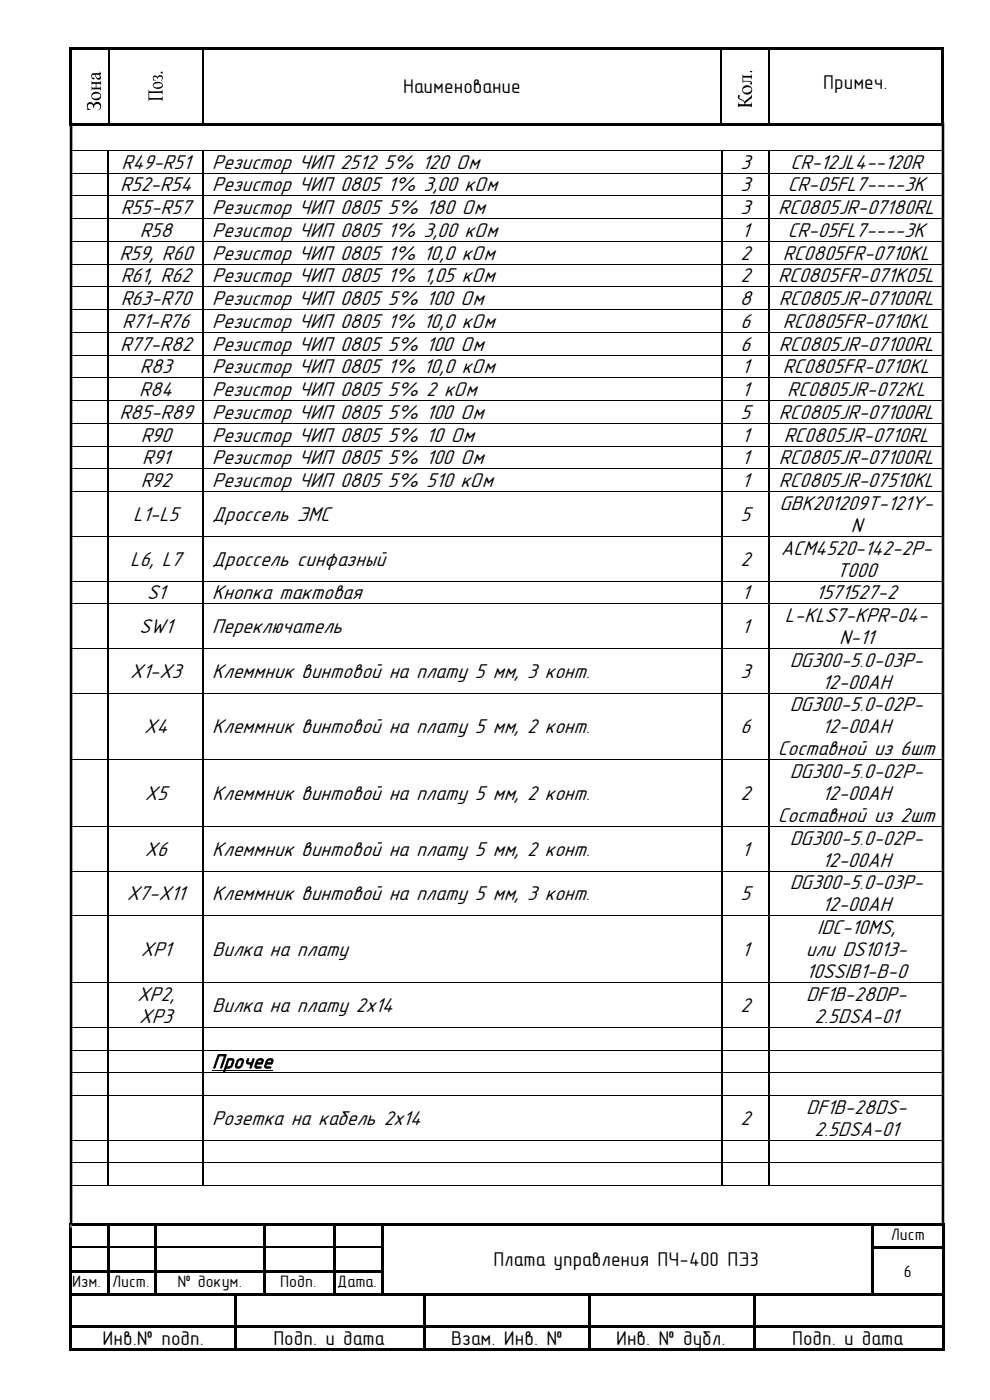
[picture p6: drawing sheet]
<svg xmlns="http://www.w3.org/2000/svg" width="210mm" height="297mm" viewBox="0 0 210 297" stroke-linecap="round" stroke-linejoin="round" font-family="sans-serif">
<g fill="#000">
<path d="M14.8 10h.5v.5h-.5zM14.8 10.5h.5v15.7h-.5zM15.3 10h7.6v.5h-7.6zM19.4 17.2l.2 .2h.3h1.3l.2-.2v.9l-.2-.3h-.8v.8h.8l.2-.3v.9l-.2-.2-.3-.1-1.3 .1-.2 .2v-.9l.2 .3h.7v-.8h-.7l-.2 .3zM22.9 10.5h.3zM22.9 10h.5v.5h-.5zM23.4 10h19.5v.5h-19.5zM31.5 19l.2 .3 .3 .1h2.2l.3-.4v1.1l-.3-.4h-2.5v1.1h2.5l.3-.3v1l-.2-.3-.4-.1h-2.1l-.3 .4zM32.5 16.2a.5 .5 0 0 1 .9 .2 .6 .6 0 0 1 1-.3 .6 .6 0 0 1-.3 1 .46 .46 0 0 0 .1-.8 .46 .46 0 0 0-.7 .4h-.2a.38 .38 0 0 0-.3-.4 .38 .38 0 0 0-.4 .4 .38 .38 0 0 0 .5 .3l-.6 .1zM42.9 10.5h.2zM42.9 10h.5v.5h-.5zM43.4 10h109.5v.5h-109.5z"/>
<path d="M152.9 10.5h.3zM152.9 10h.5v.5h-.5zM153.4 10h9.5v.5h-9.5zM157.5 15.8l.2 .3h.3h1.3l.2-.3v1l-.3-.3h-1.6v.7h1.1a.53 .53 0 0 1 .7 .1 .53 .53 0 0 1 0 .6 .25 .25 0 0 1-.3-.1 .25 .25 0 0 1 .2-.3l-1.2-.2a.33 .33 0 0 0-.4 0 .33 .33 0 0 0-.1 .3zM159.1 15.1h.4a.21 .21 0 0 1-.2 .3 .21 .21 0 0 1-.2-.3zM162.9 10.5h.3zM162.9 10h.5v.5h-.5zM163.4 10h36.4v.5h-36.4zM199.8 10h.5v.5h-.5zM199.8 10.5h.5v15.7h-.5zM14.8 26.2h.5v.5h-.5zM14.9 31.8h.2v.2h-.2z"/>
<path d="M14.9 36.7h.2v.1h-.2zM15.3 26.2h7.6v.5h-7.6zM18.6 21.9a.74 .74 0 0 1 1.3 .3 .86 .86 0 0 1 1.2-.5 .86 .86 0 0 1 .2 1.4l-.5 .3a.68 .68 0 0 0 .5-.9 .68 .68 0 0 0-.9-.4 .68 .68 0 0 0-.5 .8h-.1a.62 .62 0 0 0-.6-.9 .62 .62 0 0 0-.4 1l.5 .3h-.9l.1-.1a1.37 1.37 0 0 1 .1-1.3zM22.8 31.8h.2v.2h-.2zM22.8 36.7h.4v.1h-.4zM22.9 26.2h.5v.5h-.5zM23.4 26.2h19.5v.5h-19.5zM42.9 26.2h.5v.5h-.5zM42.9 31.8h.2v.2h-.2zM42.9 36.7h.4v.1h-.4zM43.4 26.2h109.5v.5h-109.5zM152.9 26.2h.5v.5h-.5z"/>
<path d="M153 31.8h.2v.2h-.2zM153 36.7h.3v.1h-.3zM153.4 26.2h9.5v.5h-9.5zM156.6 20.2a.28 .28 0 0 1 .4 .1 .28 .28 0 0 1-.2 .4l.1 .2 .7 .3 .4 .4 1.3-1.2 .1-.4 .1 .8a2.83 2.83 0 0 0-1.4 1.2l.9 .1a.35 .35 0 0 0 .3-.1 .35 .35 0 0 0 .1-.3l.1 1-.5-.1h-2.1l-.4 .1 .1-1a.35 .35 0 0 0 .1 .3 .35 .35 0 0 0 .4 .1h.8v-.3l-.4-.4-.8-.4-.2-.4zM162.9 31.8h.1v.2h-.1zM162.9 36.7h.3v.1h-.3zM162.9 26.2h.5v.5h-.5zM163.4 26.2h36.4v.5h-36.4zM199.8 26.2h.5v.5h-.5zM200.2 31.8h.1v.2h-.1zM200.2 36.7h.1v.1h-.1zM14.9 41.5h.2v.2h-.2z"/>
<path d="M14.9 46.3h.2v.2h-.2zM14.9 51.1h.2v.2h-.2zM14.9 56h.2v.1h-.2zM22.8 41.5h.4v.2h-.4zM22.8 46.3h.4v.2h-.4zM22.8 51.1h.4v.2h-.4zM22.8 56h.4v.1h-.4zM42.9 41.5h.4v.2h-.4zM42.9 46.3h.4v.2h-.4zM42.9 51.1h.4v.2h-.4zM42.9 56h.4v.1h-.4zM153 41.5h.3v.2h-.3z"/>
<path d="M153 46.3h.3v.2h-.3zM153 51.1h.3v.2h-.3zM153 56h.3v.1h-.3zM162.9 41.5h.3v.2h-.3zM162.9 46.3h.3v.2h-.3zM162.9 51.1h.3v.2h-.3zM162.9 56h.3v.1h-.3zM200.2 41.5h.1v.2h-.1zM200.2 46.3h.1v.2h-.1zM200.2 51.1h.1v.2h-.1zM200.2 56h.1v.1h-.1zM14.9 60.8h.2v.2h-.2z"/>
<path d="M14.9 65.6h.2v.2h-.2zM14.9 70.4h.2v.2h-.2zM14.9 75.3h.2v.1h-.2zM22.8 60.8h.4v.2h-.4zM22.8 65.6h.4v.2h-.4zM22.8 70.4h.4v.2h-.4zM22.8 75.3h.4v.1h-.4zM42.9 60.8h.4v.2h-.4zM42.9 65.6h.4v.2h-.4zM42.9 70.4h.4v.2h-.4zM42.9 75.3h.4v.1h-.4zM153 60.8h.3v.2h-.3z"/>
<path d="M153 65.6h.3v.2h-.3zM153 70.4h.3v.2h-.3zM153 75.3h.3v.1h-.3zM162.9 60.8h.3v.2h-.3zM162.9 65.6h.3v.2h-.3zM162.9 70.4h.3v.2h-.3zM162.9 75.3h.3v.1h-.3zM200.2 60.8h.1v.2h-.1zM200.2 65.6h.1v.2h-.1zM200.2 70.4h.1v.2h-.1zM200.2 75.3h.1v.1h-.1zM14.9 80.1h.2v.2h-.2z"/>
<path d="M14.9 84.9h.2v.2h-.2zM14.9 89.7h.2v.2h-.2zM14.9 94.6h.2v.1h-.2zM14.9 99.4h.2v.2h-.2zM22.8 80.1h.4v.2h-.4zM22.8 84.9h.4v.2h-.4zM22.8 89.7h.4v.2h-.4zM22.8 94.6h.4v.1h-.4zM22.8 99.4h.4v.2h-.4zM42.9 80.1h.4v.2h-.4zM42.9 84.9h.4v.2h-.4zM42.9 89.7h.4v.2h-.4z"/>
<path d="M42.9 94.6h.4v.1h-.4zM42.9 99.4h.4v.2h-.4zM153 80.1h.3v.2h-.3zM153 84.9h.3v.2h-.3zM153 89.7h.3v.2h-.3zM153 94.6h.3v.1h-.3zM153 99.4h.3v.2h-.3zM162.9 80.1h.3v.2h-.3zM162.9 84.9h.3v.2h-.3zM162.9 89.7h.3v.2h-.3zM162.9 94.6h.3v.1h-.3zM162.9 99.4h.3v.2h-.3z"/>
<path d="M200.2 80.1h.1v.2h-.1zM200.2 84.9h.1v.2h-.1zM200.2 89.7h.1v.2h-.1zM200.2 94.6h.1v.1h-.1zM200.2 99.4h.1v.2h-.1zM14.9 104.2h.2v.2h-.2zM14.9 113.7h.2v.2h-.2zM22.8 104.2h.4v.2h-.4zM22.8 113.7h.4v.2h-.4zM42.9 104.2h.4v.2h-.4zM42.9 113.7h.4v.2h-.4zM153 104.2h.3v.2h-.3z"/>
<path d="M153 113.7h.3v.2h-.3zM162.9 104.2h.3v.2h-.3zM162.9 113.7h.3v.2h-.3zM200.2 104.2h.1v.2h-.1zM200.2 113.7h.1v.2h-.1zM14.9 123.2h.2v.2h-.2zM14.9 128h.2v.2h-.2zM14.9 137.5h.2v.2h-.2zM22.8 123.2h.4v.2h-.4zM22.8 128h.4v.2h-.4zM22.8 137.5h.4v.2h-.4zM42.9 123.2h.4v.2h-.4z"/>
<path d="M42.9 128h.4v.2h-.4zM42.9 137.5h.4v.2h-.4zM153 123.2h.3v.2h-.3zM153 128h.3v.2h-.3zM153 137.5h.3v.2h-.3zM162.9 123.2h.3v.2h-.3zM162.9 128h.3v.2h-.3zM162.9 137.5h.3v.2h-.3zM200.2 123.2h.1v.2h-.1zM200.2 128h.1v.2h-.1zM200.2 137.5h.1v.2h-.1zM14.9 147h.2v.2h-.2z"/>
<path d="M22.8 147h.4v.2h-.4zM42.9 147h.4v.2h-.4zM153 147h.3v.2h-.3zM162.9 147h.3v.2h-.3zM200.2 147h.1v.2h-.1zM14.9 161.1h.2v.2h-.2zM14.9 175.3h.2v.1h-.2zM22.8 161.1h.4v.2h-.4zM22.8 175.3h.4v.1h-.4zM42.9 161.1h.4v.2h-.4zM42.9 175.3h.4v.1h-.4zM153 161.1h.3v.2h-.3z"/>
<path d="M153 175.3h.3v.1h-.3zM162.9 161.1h.3v.2h-.3zM162.9 175.3h.3v.1h-.3zM200.2 161.1h.1v.2h-.1zM200.2 175.3h.1v.1h-.1zM14.9 184.7h.2v.2h-.2zM14.9 194.2h.2v.2h-.2zM22.8 184.7h.4v.2h-.4zM22.8 194.2h.4v.2h-.4zM42.9 184.7h.4v.2h-.4zM42.9 194.2h.4v.2h-.4zM153 184.7h.3v.2h-.3z"/>
<path d="M153 194.2h.3v.2h-.3zM162.9 184.7h.3v.2h-.3zM162.9 194.2h.3v.2h-.3zM200.2 184.7h.1v.2h-.1zM200.2 194.2h.1v.2h-.1zM14.9 208.4h.2v.1h-.2zM14.9 217.8h.2v.2h-.2zM22.8 208.4h.4v.1h-.4zM22.8 217.8h.4v.2h-.4zM42.9 208.4h.4v.1h-.4zM42.9 217.8h.4v.2h-.4zM153 208.4h.3v.1h-.3z"/>
<path d="M153 217.8h.3v.2h-.3zM162.9 208.4h.3v.1h-.3zM162.9 217.8h.3v.2h-.3zM200.2 208.4h.1v.1h-.1zM200.2 217.8h.1v.2h-.1zM14.9 222.7h.2v.1h-.2zM14.9 227.5h.2v.2h-.2zM14.9 232.3h.2v.2h-.2zM22.8 222.7h.4v.1h-.4zM22.8 227.5h.4v.2h-.4zM22.8 232.3h.4v.2h-.4zM42.9 222.7h.4v.1h-.4z"/>
<path d="M42.9 227.5h.4v.2h-.4zM42.9 232.3h.4v.2h-.4zM153 222.7h.3v.1h-.3zM153 227.5h.3v.2h-.3zM153 232.3h.3v.2h-.3zM162.9 222.7h.3v.1h-.3zM162.9 227.5h.3v.2h-.3zM162.9 232.3h.3v.2h-.3zM200.2 222.7h.1v.1h-.1zM200.2 227.5h.1v.2h-.1zM200.2 232.3h.1v.2h-.1zM14.8 259.5h.5v.5h-.5z"/>
<path d="M14.9 241.8h.2v.2h-.2zM14.9 246.6h.2v.2h-.2zM14.9 251.5h.2v.1h-.2zM15.3 259.5h7.5v.5h-7.5zM22.8 260h.5zM22.8 259.5h.5v.5h-.5zM22.8 241.8h.4v.2h-.4zM22.8 246.6h.4v.2h-.4zM22.8 251.5h.2v.1h-.2zM23.3 259.5h9.5v.5h-9.5zM32.8 260h.5zM32.8 259.5h.5v.5h-.5z"/>
<path d="M33.3 259.5h22.5v.5h-22.5zM42.9 241.8h.4v.2h-.4zM42.9 246.6h.4v.2h-.4zM42.9 251.5h.2v.1h-.2zM55.8 260h.5zM55.8 259.5h.5v.5h-.5zM56.3 259.5h14.5v.5h-14.5zM70.8 260h.5zM70.8 259.5h.5v.5h-.5zM71.3 259.5h9.5v.5h-9.5zM80.8 260h.5zM80.8 259.5h.5v.5h-.5z"/>
<path d="M81.3 259.5h103.5v.5h-103.5zM153 241.8h.3v.2h-.3zM153 246.6h.3v.2h-.3zM153 251.5h.2v.1h-.2zM162.9 241.8h.3v.2h-.3zM162.9 246.6h.3v.2h-.3zM162.9 251.5h.1v.1h-.1zM184.8 260h.5zM184.8 259.5h.5v.5h-.5zM185.3 259.5h14.6v.5h-14.6zM199.9 259.5h.5v.5h-.5zM200.2 241.8h.1v.2h-.1z"/>
<path d="M200.2 246.6h.1v.2h-.1zM200.2 251.5h.1v.1h-.1zM14.8 260h.5v4.5h-.5zM14.8 264.5h.5v.5h-.5zM14.8 265h.5v4.4h-.5zM14.8 269.4h.5v.6h-.5zM14.8 270h.5v4.4h-.5zM14.8 274.4h.5v.6h-.5zM14.8 275h.5v6.1h-.5zM15.3 269.4h7.5v.5h-7.5zM15.3 274.4h7.5v.5h-7.5zM22.8 260h.5v4.5h-.5z"/>
<path d="M22.8 264.5h.5v.5h-.5zM22.8 265h.5v4.4h-.5zM22.8 269.4h.5v.6h-.5zM22.8 270h.5v4.4h-.5zM22.8 274.4h.5v.5h-.5zM23.3 269.4h9.5v.5h-9.5zM23.3 274.4h9.5v.5h-9.5zM32.8 260h.5v4.5h-.5zM32.8 264.5h.5v.5h-.5zM32.8 265h.5v4.4h-.5zM32.8 269.4h.5v.6h-.5zM32.8 270h.5v4.4h-.5z"/>
<path d="M32.8 274.4h.5v.5h-.5zM33.3 269.4h22.5v.5h-22.5zM33.3 274.4h16.5v.5h-16.5zM49.8 274.9l.5 .1zM49.8 274.4h.5v.5h-.5zM49.8 275h.5v6.1h-.5zM50.3 274.4h5.5v.5h-5.5zM55.8 260h.5v4.5h-.5zM55.8 264.5h.5v.5h-.5zM55.8 265h.5v4.4h-.5zM55.8 269.4h.5v.6h-.5zM55.8 270h.5v4.4h-.5z"/>
<path d="M55.8 274.4h.5v.5h-.5zM56.3 269.4h14.5v.5h-14.5zM56.3 274.4h14.5v.5h-14.5zM70.8 260h.5v4.5h-.5zM70.8 264.5h.5v.5h-.5zM70.8 265h.5v4.4h-.5zM70.8 269.4h.5v.6h-.5zM70.8 270h.5v4.4h-.5zM70.8 274.4h.5v.5h-.5zM71.3 269.4h9.5v.5h-9.5zM71.3 274.4h9.5v.5h-9.5zM80.8 260h.5v4.5h-.5z"/>
<path d="M80.8 264.5h.5v.5h-.5zM80.8 265h.5v4.4h-.5zM80.8 269.4h.5v.6h-.5zM80.8 270h.5v4.4h-.5zM80.8 274.4h.5v.5h-.5zM81.3 274.4h8.5v.5h-8.5zM89.8 274.9l.5 .1zM89.8 274.4h.5v.5h-.5zM89.8 275h.5v6.1h-.5zM90.3 274.4h34.5v.5h-34.5zM124.8 274.9l.5 .1zM124.8 274.4h.5v.5h-.5z"/>
<path d="M124.8 275h.5v6.1h-.5zM125.3 274.4h34.5v.5h-34.5zM159.8 274.9l.5 .1zM159.8 274.4h.5v.5h-.5zM159.8 275h.5v6.1h-.5zM160.3 274.4h24.5v.5h-24.5zM184.8 260h.5v4.5h-.5zM184.8 264.5h.5v.5h-.5zM184.8 265h.5v4.4h-.5zM184.8 269.4h.5v.6h-.5zM184.8 270h.5v4.4h-.5zM184.8 274.4h.5v.5h-.5z"/>
<path d="M185.3 264.5h14.6v.5h-14.6zM185.3 274.4h14.6v.5h-14.6zM199.9 260h.5v4.5h-.5zM199.9 264.5h.5v.5h-.5zM199.9 265h.5v4.4h-.5zM199.9 269.4h.5v.6h-.5zM199.9 270h.5v4.4h-.5zM199.9 274.4h.5v.6h-.5zM199.9 275h.5v6.1h-.5zM14.8 281.1h.5v.5h-.5zM14.8 281.6h.5v4.4h-.5zM14.8 286h.5v.6h-.5z"/>
<path d="M15.3 281.1h34.5v.5h-34.5zM15.3 286h34.5v.6h-34.5zM49.8 281.1h.5v.5h-.5zM49.8 281.6h.5v4.4h-.5zM49.8 286h.5v.6h-.5zM50.3 281.1h39.5v.5h-39.5zM50.3 286h39.5v.6h-39.5zM89.8 281.1h.5v.5h-.5zM89.8 281.6h.5v4.4h-.5zM89.8 286h.5v.6h-.5zM90.3 281.1h34.5v.5h-34.5zM90.3 286h34.5v.6h-34.5z"/>
<path d="M124.8 281.1h.5v.5h-.5zM124.8 281.6h.5v4.4h-.5zM124.8 286h.5v.6h-.5zM125.3 281.1h34.5v.5h-34.5zM125.3 286h34.5v.6h-34.5zM159.8 281.1h.5v.5h-.5zM159.8 281.6h.5v4.4h-.5zM159.8 286h.5v.6h-.5zM160.3 281.1h39.6v.5h-39.6zM160.3 286h39.6v.6h-39.6zM199.9 281.1h.5v.5h-.5zM199.9 281.6h.5v4.4h-.5z"/>
<path d="M199.9 286h.5v.6h-.5z"/>
<path d="M19.5 15.6l1.6-.1-.1-.3a.34 .34 0 0 1 .4 .3 .34 .34 0 0 1-.3 .4l.2 .2a.54 .54 0 0 1-.2 .8 .54 .54 0 0 1-.8-.5 .45 .45 0 0 0-.2-.5 .45 .45 0 0 0-.6 .2 .41 .41 0 0 0 .5 .5 .28 .28 0 0 1-.2 .3 .28 .28 0 0 1-.3-.3l-.1-.4zM20.2 15.9l.1 .2a.41 .41 0 0 0 .6 .5 .41 .41 0 0 0 .1-.7z"/>
<path d="M32.6 17.6a1.13 1.13 0 0 1 1.2-.2 1.13 1.13 0 0 1 .7 .9 1.15 1.15 0 0 1-1.1 .6 1.15 1.15 0 0 1-1-.9zM32.6 17.9a.42 .42 0 0 0 .1 .5 .42 .42 0 0 0 .5 .1 .8 .8 0 0 0 1.1-.6 1.52 1.52 0 0 0-1.7 0z"/>
<path d="M157.4 19.1a1.05 1.05 0 0 1 2.1 0 1.05 1.05 0 0 1-2.1 0zM157.7 18.8a.57 .57 0 0 0 0 .7 .57 .57 0 0 0 .7 .2 .66 .66 0 0 0 .8-.3 .66 .66 0 0 0 0-.8 1.47 1.47 0 0 0-1.5 .2z"/>
<path d="M19.6 19.8a.98 .98 0 0 1 1.5-.1 .98 .98 0 0 1-.2 1.5 .98 .98 0 0 1-1.2-.2 .98 .98 0 0 1-.1-1.2zM19.6 20.1a.54 .54 0 0 0 .1 .7 .54 .54 0 0 0 .7 .1 .64 .64 0 0 0 .7-.2 .64 .64 0 0 0 .1-.7 1.46 1.46 0 0 0-1.6 .1z"/>
<circle cx="34.3" cy="15.4" r=".22"/>
</g>
<path d="M23 10.5v15.7M43 10.5v15.7M153 10.5v15.7M163 10.5v15.7M15.3 264.6h7.5M23.3 264.6h9.5M33.3 264.6h22.5M56.3 264.6h14.5M71.3 264.6h9.5" fill="none" stroke="#000" stroke-width=".25"/>
<path d="M15.1 258v2.5" fill="none" stroke="#0f0" stroke-width=".34"/>
<path d="M15.1 26v233.8M200 26v233.8" fill="none" stroke="#000" stroke-width=".55"/>
<g fill="none" stroke="#000" stroke-width=".21">
<path d="M15 32v4.7M15 36.8v4.7M15.1 31.9h7.7M15.1 36.7h7.7M23 31.9h19.9M23.2 36.7h19.7M43.1 31.9h109.9M43.3 36.7h109.7M153.2 31.9h9.7M153.3 36.7h9.6M163 31.9h37.2M163.2 36.7h37"/>
<path d="M200.2 32v4.7M200.2 36.8v4.7M15 41.7v4.6M15 46.5v4.6M15 51.3v4.7M15 56.1v4.7M15.1 41.6h7.7M15.1 46.4h7.7M15.1 51.2h7.7M15.1 56h7.7M23.2 41.6h19.7M23.2 46.4h19.7"/>
<path d="M23.2 51.2h19.7M23.2 56h19.7M43.3 41.6h109.7M43.3 46.4h109.7M43.3 51.2h109.7M43.3 56h109.7M153.3 41.6h9.6M153.3 46.4h9.6M153.3 51.2h9.6M153.3 56h9.6M163.2 41.6h37M163.2 46.4h37"/>
<path d="M163.2 51.2h37M163.2 56h37M200.2 41.7v4.6M200.2 46.5v4.6M200.2 51.3v4.7M200.2 56.1v4.7M15 61v4.6M15 65.8v4.6M15 70.6v4.7M15 75.4v4.7M15.1 60.9h7.7M15.1 65.7h7.7"/>
<path d="M15.1 70.5h7.7M15.1 75.4h7.7M23.2 60.9h19.7M23.2 65.7h19.7M23.2 70.5h19.7M23.2 75.4h19.7M43.3 60.9h109.7M43.3 65.7h109.7M43.3 70.5h109.7M43.3 75.4h109.7M153.3 60.9h9.6M153.3 65.7h9.6"/>
<path d="M153.3 70.5h9.6M153.3 75.4h9.6M163.2 60.9h37M163.2 65.7h37M163.2 70.5h37M163.2 75.4h37M200.2 61v4.6M200.2 65.8v4.6M200.2 70.6v4.7M200.2 75.4v4.7M15 80.3v4.6M15 85.1v4.6"/>
<path d="M15 89.9v4.7M15 94.7v4.7M15 99.6v4.6M15.1 80.2h7.7M15.1 85h7.7M15.1 89.8h7.7M15.1 94.7h7.7M15.1 99.5h7.7M23.2 80.2h19.7M23.2 85h19.7M23.2 89.8h19.7M23.2 94.7h19.7"/>
<path d="M23.2 99.5h19.7M43.3 80.2h109.7M43.3 85h109.7M43.3 89.8h109.7M43.3 94.7h109.7M43.3 99.5h109.7M153.3 80.2h9.6M153.3 85h9.6M153.3 89.8h9.6M153.3 94.7h9.6M153.3 99.5h9.6M163.2 80.2h37"/>
<path d="M163.2 85h37M163.2 89.8h37M163.2 94.7h37M163.2 99.5h37M200.2 80.3v4.6M200.2 85.1v4.6M200.2 89.9v4.7M200.2 94.7v4.7M200.2 99.6v4.6M15 104.4v9.3M15 113.9v9.3M15.1 104.3h7.7"/>
<path d="M15.1 113.8h7.7M23.2 104.3h19.7M23.2 113.8h19.7M43.3 104.3h109.7M43.3 113.8h109.7M153.3 104.3h9.6M153.3 113.8h9.6M163.2 104.3h37M163.2 113.8h37M200.2 104.4v9.3M200.2 113.9v9.3M15 123.4v4.6"/>
<path d="M15 128.2v9.3M15 137.7v9.3M15.1 123.3h7.7M15.1 128.1h7.7M15.1 137.6h7.7M23.2 123.3h19.7M23.2 128.1h19.7M23.2 137.6h19.7M43.3 123.3h109.7M43.3 128.1h109.7M43.3 137.6h109.7M153.3 123.3h9.6"/>
<path d="M153.3 128.1h9.6M153.3 137.6h9.6M163.2 123.3h37M163.2 128.1h37M163.2 137.6h37M200.2 123.4v4.6M200.2 128.2v9.3M200.2 137.7v9.3M15 147.2v13.9M15.1 147.1h7.7M23.2 147.1h19.7M43.3 147.1h109.7"/>
<path d="M153.3 147.1h9.6M163.2 147.1h37M200.2 147.2v13.9M15 161.3v14M15 175.4v9.3M15.1 161.2h7.7M15.1 175.3h7.7M23.2 161.2h19.7M23.2 175.3h19.7M43.3 161.2h109.7M43.3 175.3h109.7M153.3 161.2h9.6"/>
<path d="M153.3 175.3h9.6M163.2 161.2h37M163.2 175.3h37M200.2 161.3v14M200.2 175.4v9.3M15 184.9v9.3M15 194.4v14M15.1 184.8h7.7M15.1 194.3h7.7M23.2 184.8h19.7M23.2 194.3h19.7M43.3 184.8h109.7"/>
<path d="M43.3 194.3h109.7M153.3 184.8h9.6M153.3 194.3h9.6M163.2 184.8h37M163.2 194.3h37M200.2 184.9v9.3M200.2 194.4v14M15 208.5v9.3M15 218v4.7M15.1 208.4h7.7M15.1 217.9h7.7M23.2 208.4h19.7"/>
<path d="M23.2 217.9h19.7M43.3 208.4h109.7M43.3 217.9h109.7M153.3 208.4h9.6M153.3 217.9h9.6M163.2 208.4h37M163.2 217.9h37M200.2 208.5v9.3M200.2 218v4.7M15 222.8v4.7M15 227.7v4.6M15 232.5v9.3"/>
<path d="M15.1 222.8h7.7M15.1 227.6h7.7M15.1 232.4h7.7M23.2 222.8h19.7M23.2 227.6h19.7M23.2 232.4h19.7M43.3 222.8h109.7M43.3 227.6h109.7M43.3 232.4h109.7M45 227h12.7M153.3 222.8h9.6M153.3 227.6h9.6"/>
<path d="M153.3 232.4h9.6M163.2 222.8h37M163.2 227.6h37M163.2 232.4h37M200.2 222.8v4.7M200.2 227.7v4.6M200.2 232.5v9.3M15 242v4.6M15 246.8v4.7M15.1 241.9h7.7M15.1 246.7h7.7M15.1 251.5h7.7"/>
<path d="M23 251.5h19.9M23.2 241.9h19.7M23.2 246.7h19.7M43.1 251.5h109.9M43.3 241.9h109.7M43.3 246.7h109.7M153.2 251.5h9.7M153.3 241.9h9.6M153.3 246.7h9.6M163 251.5h37.2M163.2 241.9h37M163.2 246.7h37"/>
<path d="M200.2 242v4.6M200.2 246.8v4.7"/>
</g>
<g fill="none" stroke="#000" stroke-width=".34">
<path d="M23 32v4.7M23 36.8v4.7M43.1 32v4.7M43.1 36.8v4.7M153.2 32v4.7M153.2 36.8v4.7M163 32v4.7M163 36.8v4.7M23 41.7v4.6M23 46.5v4.6M23 51.3v4.7M23 56.1v4.7"/>
<path d="M43.1 41.7v4.6M43.1 46.5v4.6M43.1 51.3v4.7M43.1 56.1v4.7M153.2 41.7v4.6M153.2 46.5v4.6M153.2 51.3v4.7M153.2 56.1v4.7M163 41.7v4.6M163 46.5v4.6M163 51.3v4.7M163 56.1v4.7"/>
<path d="M23 61v4.6M23 65.8v4.6M23 70.6v4.7M23 75.4v4.7M43.1 61v4.6M43.1 65.8v4.6M43.1 70.6v4.7M43.1 75.4v4.7M153.2 61v4.6M153.2 65.8v4.6M153.2 70.6v4.7M153.2 75.4v4.7"/>
<path d="M163 61v4.6M163 65.8v4.6M163 70.6v4.7M163 75.4v4.7M23 80.3v4.6M23 85.1v4.6M23 89.9v4.7M23 94.7v4.7M23 99.6v4.6M43.1 80.3v4.6M43.1 85.1v4.6M43.1 89.9v4.7"/>
<path d="M43.1 94.7v4.7M43.1 99.6v4.6M153.2 80.3v4.6M153.2 85.1v4.6M153.2 89.9v4.7M153.2 94.7v4.7M153.2 99.6v4.6M163 80.3v4.6M163 85.1v4.6M163 89.9v4.7M163 94.7v4.7M163 99.6v4.6"/>
<path d="M23 104.4v9.3M23 113.9v9.3M43.1 104.4v9.3M43.1 113.9v9.3M153.2 104.4v9.3M153.2 113.9v9.3M163 104.4v9.3M163 113.9v9.3M23 123.4v4.6M23 128.2v9.3M23 137.7v9.3M43.1 123.4v4.6"/>
<path d="M43.1 128.2v9.3M43.1 137.7v9.3M153.2 123.4v4.6M153.2 128.2v9.3M153.2 137.7v9.3M163 123.4v4.6M163 128.2v9.3M163 137.7v9.3M23 147.2v13.9M43.1 147.2v13.9M153.2 147.2v13.9M163 147.2v13.9"/>
<path d="M23 161.3v14M23 175.4v9.3M43.1 161.3v14M43.1 175.4v9.3M153.2 161.3v14M153.2 175.4v9.3M163 161.3v14M163 175.4v9.3M23 184.9v9.3M23 194.4v14M43.1 184.9v9.3M43.1 194.4v14"/>
<path d="M153.2 184.9v9.3M153.2 194.4v14M163 184.9v9.3M163 194.4v14M23 208.5v9.3M23 218v4.7M43.1 208.5v9.3M43.1 218v4.7M153.2 208.5v9.3M153.2 218v4.7M163 208.5v9.3M163 218v4.7"/>
<path d="M23 222.8v4.7M23 227.7v4.6M23 232.5v9.3M43.1 222.8v4.7M43.1 227.7v4.6M43.1 232.5v9.3M153.2 222.8v4.7M153.2 227.7v4.6M153.2 232.5v9.3M163 222.8v4.7M163 227.7v4.6M163 232.5v9.3"/>
<path d="M23 242v4.6M23 246.8v4.7M43.1 242v4.6M43.1 246.8v4.7M153.2 242v4.6M153.2 246.8v4.7M163 242v4.6M163 246.8v4.7"/>
</g>
<g font-size="4.5">
<text x="25.8" y="35.8">R49-R51</text>
<text x="45" y="35.8">Резистор ЧИП 2512</text>
<text x="81.4" y="35.8">5% 120 Ом</text>
<text x="157.1" y="35.8">3</text>
<text x="167.7" y="35.8">CR-12JL4--120R</text>
<text x="25.5" y="40.6">R52-R54</text>
<text x="45" y="40.6">Резистор ЧИП 0805 1% 3,00 кОм</text>
<text x="157.1" y="40.6">3</text>
<text x="167.1" y="40.6">CR-05FL7----3K</text>
<text x="25.6" y="45.4">R55-R57</text>
<text x="45" y="45.4">Резистор ЧИП 0805 5% 180 Ом</text>
<text x="157.1" y="45.4">3</text>
<text x="165.1" y="45.4">RC0805JR-07180RL</text>
<text x="29.7" y="50.3">R58</text>
<text x="45" y="50.3">Резистор ЧИП 0805 1% 3,00 кОм</text>
<text x="157.4" y="50.3">1</text>
<text x="167.1" y="50.3">CR-05FL7----3K</text>
<text x="25.3" y="55.1">R59, R60</text>
<text x="25.6" y="59.9">R61, R62</text>
<text x="45" y="55.1">Резистор ЧИП 0805 1% 10,0 кОм</text>
<text x="45" y="59.9">Резистор ЧИП 0805 1% 1,05 кОм</text>
<text x="157.1" y="55.1">2</text>
<text x="157.1" y="59.9">2</text>
<text x="165.1" y="59.9">RC0805FR-071K05L</text>
<text x="166.1" y="55.1">RC0805FR-0710KL</text>
<text x="25.6" y="64.7">R63-R70</text>
<text x="45" y="64.7">Резистор ЧИП 0805 5% 100 Ом</text>
<text x="156.9" y="64.7">8</text>
<text x="165.2" y="64.7">RC0805JR-07100RL</text>
<text x="25.9" y="69.6">R71-R76</text>
<text x="45" y="69.6">Резистор ЧИП 0805 1% 10,0 кОм</text>
<text x="157.1" y="69.6">6</text>
<text x="166.1" y="69.6">RC0805FR-0710KL</text>
<text x="25.5" y="74.4">R77-R82</text>
<text x="45" y="74.4">Резистор ЧИП 0805 5% 100 Ом</text>
<text x="157.1" y="74.4">6</text>
<text x="165.2" y="74.4">RC0805JR-07100RL</text>
<text x="29.7" y="79.2">R83</text>
<text x="45" y="79.2">Резистор ЧИП 0805 1% 10,0 кОм</text>
<text x="157.4" y="79.2">1</text>
<text x="166.1" y="79.2">RC0805FR-0710KL</text>
<text x="25.3" y="88.9">R85-R89</text>
<text x="29.5" y="84">R84</text>
<text x="45" y="84">Резистор ЧИП 0805 5% 2 кОм</text>
<text x="45" y="88.9">Резистор ЧИП 0805 5% 100 Ом</text>
<text x="157.1" y="88.9">5</text>
<text x="157.4" y="84">1</text>
<text x="165.2" y="88.9">RC0805JR-07100RL</text>
<text x="167" y="84">RC0805JR-072KL</text>
<text x="29.8" y="93.7">R90</text>
<text x="45" y="93.7">Резистор ЧИП 0805 5% 10 Ом</text>
<text x="157.4" y="93.7">1</text>
<text x="166.2" y="93.7">RC0805JR-0710RL</text>
<text x="30.1" y="98.5">R91</text>
<text x="45" y="98.5">Резистор ЧИП 0805 5% 100 Ом</text>
<text x="157.4" y="98.5">1</text>
<text x="165.2" y="98.5">RC0805JR-07100RL</text>
<text x="29.8" y="103.3">R92</text>
<text x="45" y="103.3">Резистор ЧИП 0805 5% 510 кОм</text>
<text x="157.4" y="103.3">1</text>
<text x="165.2" y="103.3">RC0805JR-07510KL</text>
<text x="28.2" y="110.5">L1-L5</text>
<text x="45" y="110.5">Дроссель ЭМС</text>
<text x="157.1" y="110.5">5</text>
<text x="165.4" y="108.2">GBK201209T-121Y-</text>
<text x="180.5" y="112.8">N</text>
<text x="27.6" y="120">L6, L7</text>
<text x="45" y="120">Дроссель синфазный</text>
<text x="157.1" y="120">2</text>
<text x="165.7" y="117.6">ACM4520-142-2P-</text>
<text x="177.4" y="122.3">T000</text>
<text x="31.2" y="127.1">S1</text>
<text x="45" y="127.1">Кнопка тактовая</text>
<text x="157.4" y="127.1">1</text>
<text x="166.5" y="132">L-KLS7-KPR-04-</text>
<text x="173.1" y="127.1">1571527-2</text>
<text x="29.6" y="134.3">SW1</text>
<text x="45" y="134.3">Переключатель</text>
<text x="157.4" y="134.3">1</text>
<text x="178" y="136.6">N-11</text>
<text x="27.6" y="143.8">X1-X3</text>
<text x="45" y="143.8">Клеммник винтовой на плату 5 мм, 3 конт.</text>
<text x="157.1" y="143.8">3</text>
<text x="167.5" y="141.4">DG300-5.0-03P-</text>
<text x="174.4" y="146.1">12-00AH</text>
<text x="30.6" y="155.6">X4</text>
<text x="45" y="155.6">Клеммник винтовой на плату 5 мм, 2 конт.</text>
<text x="157.1" y="155.6">6</text>
<text x="167.5" y="150.9">DG300-5.0-02P-</text>
<text x="174.4" y="155.6">12-00AH</text>
<text x="165" y="160.2">Составной из 6шт</text>
<text x="167.5" y="165.1">DG300-5.0-02P-</text>
<text x="30.7" y="169.7">X5</text>
<text x="45" y="169.7">Клеммник винтовой на плату 5 мм, 2 конт.</text>
<text x="157.1" y="169.7">2</text>
<text x="174.4" y="169.7">12-00AH</text>
<text x="165" y="174.4">Составной из 2шт</text>
<text x="167.5" y="179.2">DG300-5.0-02P-</text>
<text x="30.7" y="181.5">X6</text>
<text x="45" y="181.5">Клеммник винтовой на плату 5 мм, 2 конт.</text>
<text x="157.4" y="181.5">1</text>
<text x="174.4" y="183.9">12-00AH</text>
<text x="26.9" y="191">X7-X11</text>
<text x="45" y="191">Клеммник винтовой на плату 5 мм, 3 конт.</text>
<text x="157.1" y="191">5</text>
<text x="167.5" y="188.7">DG300-5.0-03P-</text>
<text x="174.4" y="193.3">12-00AH</text>
<text x="29.8" y="202.8">XP1</text>
<text x="45" y="202.8">Вилка на плату</text>
<text x="157.4" y="202.8">1</text>
<text x="170.9" y="202.8">или DS1013-</text>
<text x="173.3" y="198.2">IDC-10MS,</text>
<text x="171" y="207.5">10SSIB1-B-0</text>
<text x="29.1" y="212.3">XP2,</text>
<text x="45" y="214.6">Вилка на плату 2x14</text>
<text x="157.1" y="214.6">2</text>
<text x="171" y="212.3">DF1B-28DP-</text>
<text x="29.5" y="217">XP3</text>
<text x="172.8" y="217">2.5DSA-01</text>
<text x="45" y="226.6">Прочее</text>
<text x="45" y="238.6">Розетка на кабель 2х14</text>
<text x="157.1" y="238.6">2</text>
<text x="171" y="236.3">DF1B-28DS-</text>
<text x="172.8" y="240.9">2.5DSA-01</text>
</g>
<g font-size="4.2">
<text x="85.5" y="19.8">Наименование</text>
<text x="174.6" y="19">Примеч.</text>
<text x="104.7" y="268.6">Плата управления ПЧ-400 ПЭ3</text>
<text x="21.8" y="285.4">Инв.№ подп.</text>
<text x="58" y="285.4">Подп. и дата</text>
<text x="95.7" y="285.4">Взам. Инв. №</text>
<text x="130.7" y="285.4">Инв. № дубл.</text>
<text x="168" y="285.4">Подп. и дата</text>
</g>
<g font-size="3.5">
<text x="189" y="263.1">Лист</text>
<text x="15.3" y="273.1">Изм.</text>
<text x="23.8" y="273.1">Лист.</text>
<text x="37.6" y="273.1">№ докум.</text>
<text x="59.4" y="273.1">Подп.</text>
<text x="71.5" y="273.1">Дата.</text>
<text x="191.7" y="270.9">6</text>
</g>
</svg>
